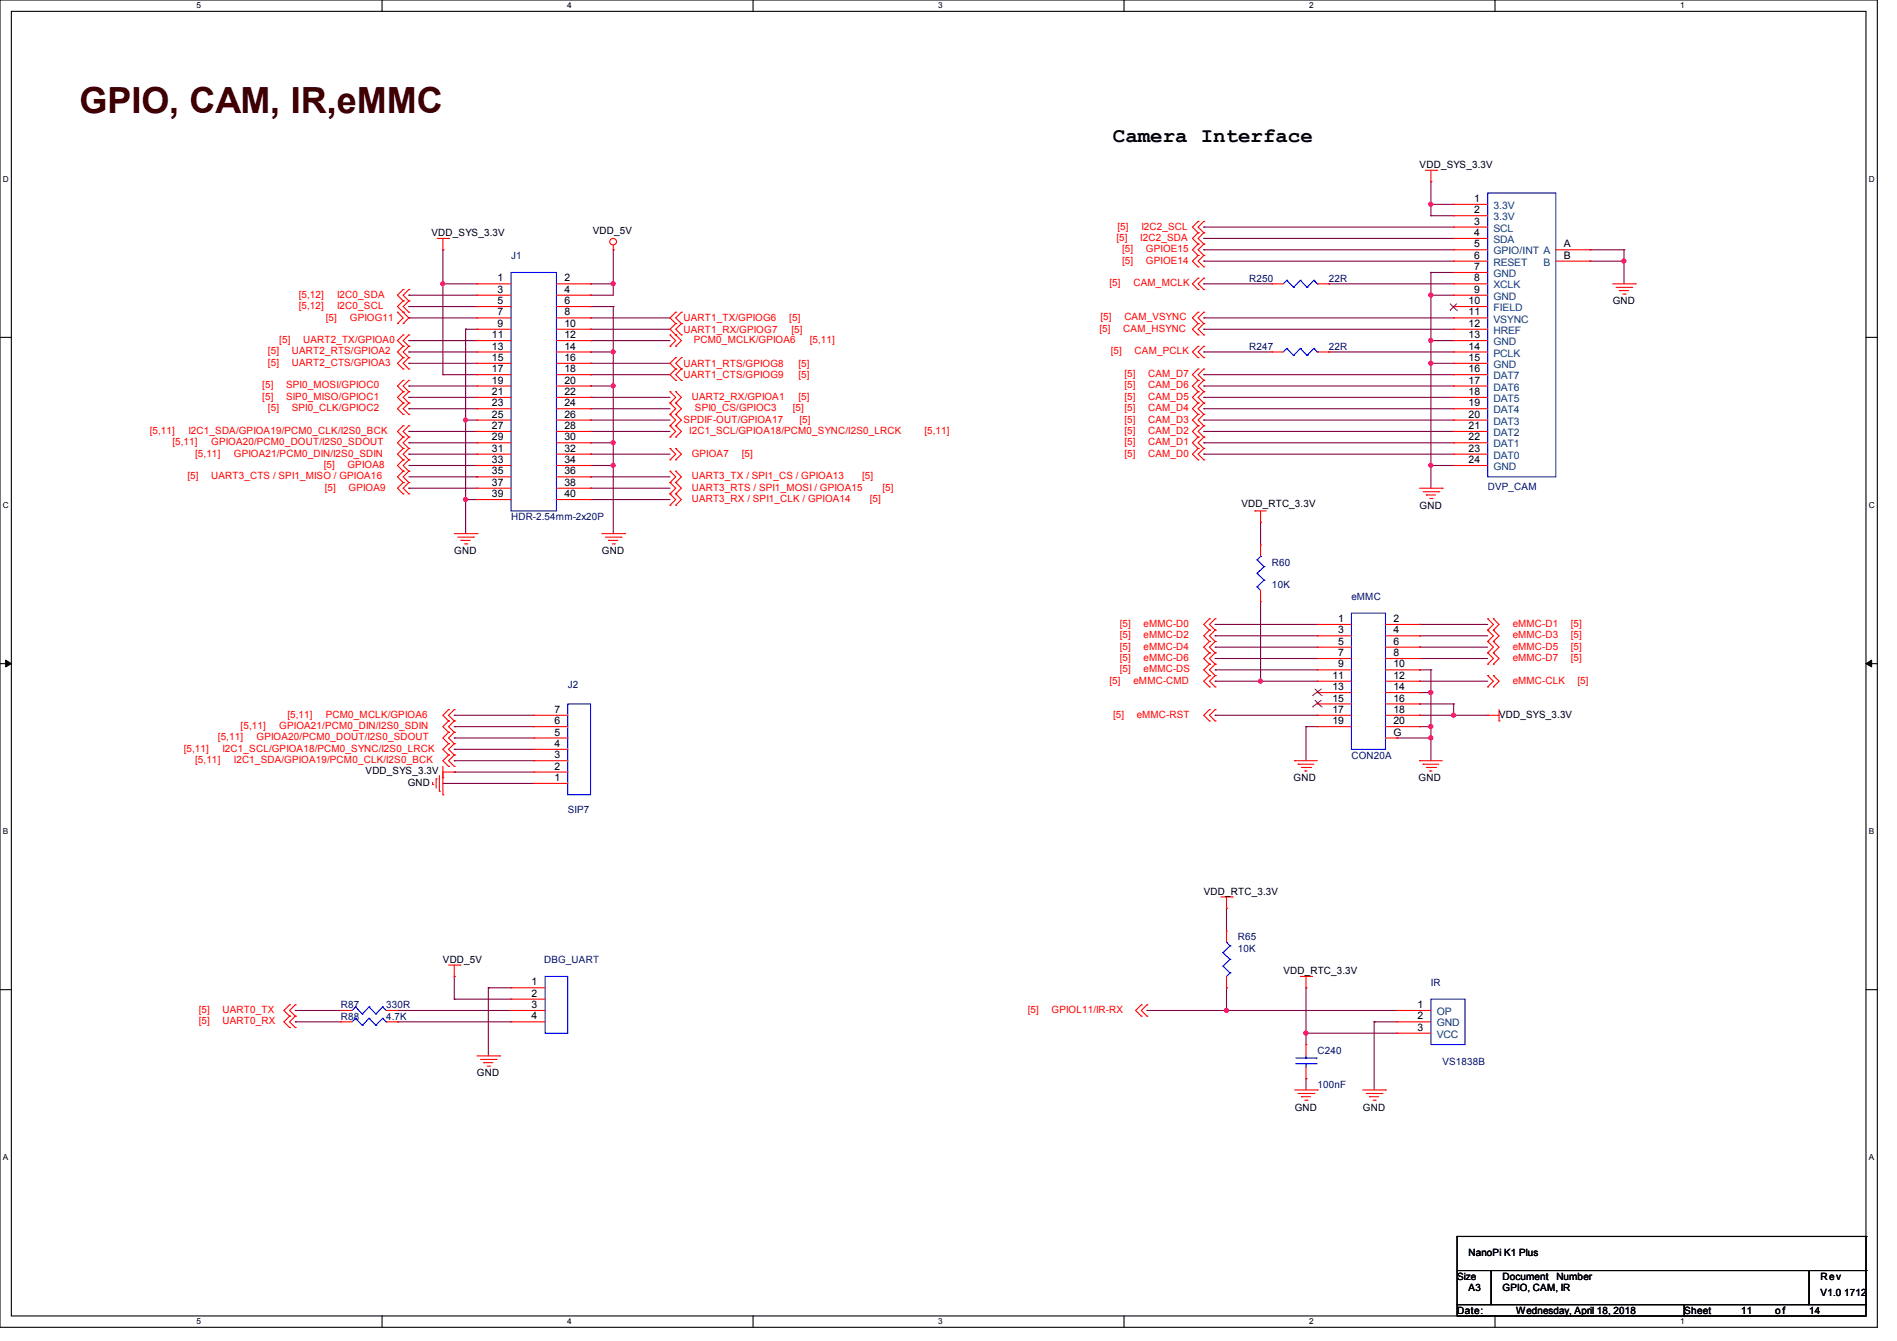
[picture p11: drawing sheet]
<svg xmlns="http://www.w3.org/2000/svg" width="297mm" height="210mm" viewBox="0 0 297 210" stroke-linecap="round" stroke-linejoin="round" font-family="sans-serif">
<path d="M0 0h293.9v207.9h-293.9zM1.8 1.8h290.3v204.3h-290.3z" fill="none" stroke="#000" stroke-width=".17"/>
<g fill="#fff">
<path d="M30.8 .2h.7v1.4h-.7z"/>
<path d="M30.8 206.2h.7v1.4h-.7z"/>
</g>
<path d="M59.8 0v1.8M59.8 206.1v1.8" fill="none" stroke="#000" stroke-width=".17"/>
<g fill="#fff">
<path d="M88.8 .2h.7v1.4h-.7z"/>
<path d="M88.8 206.2h.7v1.4h-.7z"/>
</g>
<path d="M117.9 0v1.8M117.9 206.1v1.8" fill="none" stroke="#000" stroke-width=".17"/>
<g fill="#fff">
<path d="M146.9 .2h.7v1.4h-.7z"/>
<path d="M146.9 206.2h.7v1.4h-.7z"/>
</g>
<path d="M176 0v1.8M176 206.1v1.8" fill="none" stroke="#000" stroke-width=".17"/>
<g fill="#fff">
<path d="M205 .2h.7v1.4h-.7z"/>
<path d="M205 206.2h.7v1.4h-.7z"/>
</g>
<path d="M234.1 0v1.8M234.1 206.1v1.8" fill="none" stroke="#000" stroke-width=".17"/>
<g fill="#fff">
<path d="M263.1 .2h.6v1.4h-.6z"/>
<path d="M263.1 206.2h.6v1.4h-.6z"/>
<path d="M.5 27.3h.9v1.4h-.9z"/>
<path d="M292.6 27.3h.9v1.4h-.9z"/>
<path d="M.5 78.4h.9v1.4h-.9z"/>
<path d="M292.6 78.4h.9v1.4h-.9z"/>
</g>
<path d="M0 52.8h1.8M292.1 52.8h1.8" fill="none" stroke="#000" stroke-width=".17"/>
<g fill="#fff">
<path d="M.5 129.5h.8v1.4h-.8z"/>
<path d="M292.6 129.5h.8v1.4h-.8z"/>
</g>
<path d="M0 103.9h1.8M292.1 103.9h1.8" fill="none" stroke="#000" stroke-width=".17"/>
<path d="M.9 103.4l.9 .5-.9 .5zM292.1 103.9l.9-.5v1z" fill="#000" stroke="#000" stroke-width=".16"/>
<g fill="#fff">
<path d="M.5 180.5h.8v1.4h-.8z"/>
<path d="M292.6 180.5h.8v1.4h-.8z"/>
</g>
<g fill="none" stroke="#000" stroke-width=".17">
<path d="M0 155h1.8M292.1 155h1.8M228.1 199h5.4v5.3h-5.4zM228.1 193.6h.1M228.1 193.6v5.4M228.1 193.6h64M233.5 199h49.8v5.3h-49.8zM283.3 199h8.8v5.3h-8.8zM292.1 193.6h.1M292.1 199h.1M292.1 193.6v5.4M228.1 204.3h35.6v1.8h-35.6z"/>
<path d="M263.7 204.3h28.4v1.8h-28.4z"/>
</g>
<g fill="none" stroke="#800040" stroke-width=".17">
<path d="M69.3 39.1h.1M69.3 39.1v19.6M96 39.1h.1M96 39.1v7.1h-3.5M188.5 39.1h.1M188.5 37.3h.1M188.5 35.6h.1M188.5 39.1h39.1M188.5 37.3h39.1M188.5 35.6h39.1M224 32h.1M224 33.8h.1"/>
<path d="M224 28.4h.1M224 28.4v5.4M224 32h3.6M224 33.8h3.6M248.9 39.1h.1M248.9 39.1h5.4M254.3 39.1h.1M254.3 39.1v5.3M64 55.1h.1M64 56.9h.1M64 49.8h.1M64 53.3h.1"/>
<path d="M64 46.2h.1M64 48h.1M64 55.1h10.7M64 53.3h10.7M64 49.8h10.7M64 56.9h10.7M64 46.2h10.7M64 48h10.7M69.3 44.4h.1M69.3 58.7h.1M69.3 58.7h5.4M69.3 44.4h5.4"/>
<path d="M72.9 51.6h.1M72.9 51.6h1.8M72.9 51.6v32M92.5 56.9h.1M92.5 53.3h.1M92.5 58.7h.1M92.5 44.4h.1M92.5 49.8h.1M92.5 51.6h.1M92.5 46.2h.1M92.5 55.1h.1M92.5 48h.1"/>
<path d="M92.5 55.1h3.5M92.5 53.3h12.4M92.5 49.8h12.4M92.5 58.7h12.4M92.5 56.9h12.4M92.5 51.6h12.4M92.5 44.4h3.5M92.5 48h3.5M96 44.4h.1M96 55.1h.1M96 48h.1M96 48v35.6"/>
<path d="M188.5 40.9h.1M188.5 49.8h.1M188.5 58.7h.1M188.5 51.6h.1M188.5 55.1h.1M188.5 44.4h.1M188.5 55.1h10.6M188.5 40.9h39.1M188.5 49.8h39.1M188.5 58.7h39.1M188.5 51.6h39.1M188.5 44.4h10.6"/>
<path d="M208 55.1h.1M208 44.4h.1M208 55.1h19.6M208 44.4h19.6M224 53.3h.1M224 42.7h.1M224 56.9h.1M224 46.2h.1M224 53.3h3.6M224 42.7v33.8M224 56.9h3.6M224 46.2h3.6"/>
<path d="M224 42.7h3.6M248.9 40.9h.1M248.9 40.9h5.4M254.3 40.9h.1M64 69.3h.1M64 71.1h.1M64 76.5h.1M64 60.5h.1M64 62.2h.1M64 67.6h.1M64 64h.1M64 60.5h10.7"/>
<path d="M64 62.2h10.7M64 64h10.7M64 67.6h10.7M64 69.3h10.7M64 71.1h10.7M64 72.9h10.7M64 76.5h10.7M64 74.7h10.7M72.9 65.8h.1M72.9 78.2h.1M72.9 65.8h1.8M72.9 78.2h1.8"/>
<path d="M74.7 72.9h.1M74.7 74.7h.1M92.5 65.8h.1M92.5 62.2h.1M92.5 72.9h.1M92.5 69.3h.1M92.5 64h.1M92.5 60.5h.1M92.5 67.6h.1M92.5 71.1h.1M92.5 74.7h.1M92.5 76.5h.1"/>
<path d="M92.5 78.2h.1M92.5 60.5h3.5M92.5 62.2h12.4M92.5 64h12.4M92.5 65.8h12.4M92.5 67.6h12.4M92.5 69.3h3.5M92.5 71.1h12.4M92.5 72.9h3.5M92.5 76.5h12.4M92.5 78.2h12.4M92.5 74.7h12.4"/>
<path d="M96 72.9h.1M96 60.5h.1M96 69.3h.1M188.5 60.5h.1M188.5 62.2h.1M188.5 64h.1M188.5 65.8h.1M188.5 67.6h.1M188.5 69.3h.1M188.5 71.1h.1M188.5 60.5h39.1M188.5 62.2h39.1"/>
<path d="M188.5 64h39.1M188.5 65.8h39.1M188.5 67.6h39.1M188.5 69.3h39.1M188.5 71.1h39.1M224 72.9h.1M224 72.9h3.6M190.2 97.8h.1M190.2 99.6h.1M190.2 97.8h16M190.2 99.6h16M197.4 81.8h.1"/>
<path d="M197.4 81.8v3.5M197.4 94.2v12.5M222.2 97.8h.1M222.2 99.6h.1M222.2 97.8h10.7M222.2 99.6h10.7M71.1 119.1h.1M71.1 117.3h.1M71.1 115.6h.1M71.1 113.8h.1M71.1 112h.1M71.1 119.1h12.5"/>
<path d="M71.1 117.3h12.5M71.1 115.6h12.5M71.1 113.8h12.5M71.1 112h12.5M190.2 101.3h.1M190.2 103.1h.1M190.2 104.9h.1M190.2 112h.1M190.2 106.7h.1M190.2 112h16M190.2 101.3h16M190.2 103.1h16"/>
<path d="M190.2 104.9h16M190.2 106.7h16M197.4 106.7h.1M204.5 113.8h.1M204.5 113.8v5.3M204.5 113.8h1.7M218.7 115.6h.1M218.7 115.6h5.3M222.2 101.3h.1M222.2 103.1h.1M222.2 104.9h.1M222.2 106.7h.1"/>
<path d="M222.2 108.5h.1M222.2 110.2h.1M222.2 112h.1M222.2 113.8h.1M222.2 113.8h1.8M222.2 112h10.7M222.2 101.3h10.7M222.2 103.1h10.7M222.2 104.9h1.8M222.2 106.7h10.7M222.2 108.5h1.8M222.2 110.2h5.4"/>
<path d="M224 115.6h.1M224 104.9h.1M224 108.5h.1M224 113.8h.1M224 104.9v14.2M227.6 110.2h.1M227.6 112h.1M227.6 110.2v1.8M69.3 122.7h.1M69.3 122.7h14.3M71.1 120.9h.1M71.1 120.9h12.5"/>
<path d="M46.2 158.2h.1M46.2 158.2h7.1M62.2 158.2h.1M62.2 158.2h17.8M71.1 156.5h.1M71.1 152.9h.1M71.1 156.5h8.9M71.1 152.9v3.6M76.5 154.7h.1M76.5 154.7h3.5M76.5 154.7v10.7M179.6 158.2h.1"/>
<path d="M179.6 158.2h39.1M192 158.2h.1M192 154.7h.1M192 142.2h.1M192 142.2v3.6M192 154.7v3.5M204.5 154.7h.1M204.5 154.7v8.9M46.2 160h.1M46.2 160h7.1M62.2 160h.1M62.2 160h17.8"/>
<path d="M204.5 161.8h.1M204.5 168.9h.1M204.5 168.9v1.8M204.5 161.8h14.2M215.1 160h.1M215.1 160h3.6M215.1 160v10.7"/>
</g>
<g fill="#f0f" stroke="#f0f" stroke-width=".17">
<circle cx="254.2" cy="40.9" r=".32"/>
<circle cx="224" cy="46.2" r=".32"/>
<circle cx="224" cy="56.9" r=".32"/>
<circle cx="224" cy="53.3" r=".32"/>
<circle cx="224" cy="72.9" r=".32"/>
<circle cx="224" cy="32" r=".32"/>
<circle cx="192" cy="158.2" r=".32"/>
<circle cx="204.4" cy="161.8" r=".32"/>
<circle cx="69.3" cy="44.4" r=".32"/>
<circle cx="96" cy="44.4" r=".32"/>
<circle cx="96" cy="72.9" r=".32"/>
<circle cx="96" cy="55.1" r=".32"/>
<circle cx="72.9" cy="65.8" r=".32"/>
<circle cx="72.9" cy="78.2" r=".32"/>
<circle cx="96" cy="69.3" r=".32"/>
<circle cx="96" cy="60.4" r=".32"/>
<circle cx="224" cy="115.5" r=".32"/>
<circle cx="224" cy="108.4" r=".32"/>
<circle cx="227.6" cy="112" r=".32"/>
<circle cx="224" cy="113.8" r=".32"/>
<circle cx="197.3" cy="106.7" r=".32"/>
</g>
<g fill="none" stroke="#f00" stroke-width=".17">
<path d="M68.5 37.3h1.7M69.3 39.1h.1M69.3 37.3v1.8M70.2 37.3h.1M96 39.1h.1M96 38.4v.7M187.6 36.4h.1M187.6 34.7h.1M187.6 38.2h.1M187.6 34.7l-.9 .9 .9 .8M187.6 36.4l-.9 .9 .9 .9M187.6 38.2l-.9 .9 .9 .9"/>
<path d="M188.5 36.4h.1M188.5 34.7h.1M188.5 38.2h.1M188.5 34.7l-.9 .9 .9 .8M188.5 36.4l-.9 .9 .9 .9M188.5 38.2l-.9 .9 .9 .9M223.1 26.7h1.8M224 28.4h.1M224 26.7v1.7M224.9 26.7h.1M227.6 32h.1M227.6 33.8h.1"/>
<path d="M227.6 35.6h.1M227.6 37.3h.1M227.6 39.1h.1M227.6 37.3h5.3M227.6 32h5.3M227.6 33.8h5.3M227.6 35.6h5.3M227.6 39.1h5.3M243.6 39.1h5.3M248.9 39.1h.1M62.2 50.7h.1M62.2 48.9h.1"/>
<path d="M62.2 48.9l.9 .9-.9 .9M63.1 47.1h.1M63.1 45.3h.1M63.1 48.9h.1M63.1 56h.1M63.1 54.2h.1M63.1 52.5h.1M63.1 57.8h.1M63.1 59.6h.1M63.1 50.7h.1M63.1 45.3l-.9 .9 .9 .9M63.1 47.1l-.9 .9 1.8 1.8-.9 .9"/>
<path d="M63.1 54.2l-.9 .9 .9 .9M63.1 52.5l-.9 .8 .9 .9M63.1 56l-.9 .9 .9 .9M63.1 59.6l-.9 .9 .9 .8M64 47.1h.1M64 45.3h.1M64 48.9h.1M64 56h.1M64 54.2h.1M64 52.5h.1M64 57.8h.1M64 59.6h.1"/>
<path d="M64 45.3l-.9 .9 .9 .9M64 47.1l-.9 .9 .9 .9M64 54.2l-.9 .9 .9 .9M64 52.5l-.9 .8 .9 .9M64 56l-.9 .9 .9 .9M64 59.6l-.9 .9 .9 .8M74.7 44.4h.1M74.7 46.2h.1M74.7 48h.1M74.7 49.8h.1M74.7 51.6h.1M74.7 53.3h.1"/>
<path d="M74.7 55.1h.1M74.7 56.9h.1M74.7 58.7h.1M74.7 44.4h5.3M74.7 46.2h5.3M74.7 48h5.3M74.7 49.8h5.3M74.7 51.6h5.3M74.7 53.3h5.3M74.7 55.1h5.3M74.7 56.9h5.3M74.7 58.7h5.3"/>
<path d="M87.1 44.4h5.4M87.1 46.2h5.4M87.1 48h5.4M87.1 49.8h5.4M87.1 51.6h5.4M87.1 53.3h5.4M87.1 55.1h5.4M87.1 56.9h5.4M87.1 58.7h5.4M92.5 44.4h.1M92.5 46.2h.1M92.5 48h.1"/>
<path d="M92.5 49.8h.1M92.5 51.6h.1M92.5 53.3h.1M92.5 55.1h.1M92.5 56.9h.1M92.5 58.7h.1M104.9 54.2h.1M104.9 52.5h.1M104.9 52.5l.9 .8-.9 .9M105.8 48.9h.1M105.8 50.7h.1M105.8 57.8h.1"/>
<path d="M105.8 59.6h.1M105.8 56h.1M105.8 52.5h.1M105.8 54.2h.1M105.8 48.9l-.9 .9 .9 .9M105.8 57.8l-.9 .9 .9 .9M105.8 56l-.9 .9 .9 .9M105.8 50.7l-.9 .9 1.8 1.7-.9 .9M106.7 50.7h.1M106.7 48.9h.1M106.7 59.6h.1M106.7 57.8h.1"/>
<path d="M106.7 56h.1M106.7 52.5h.1M106.7 48.9l-.9 .9 .9 .9M106.7 57.8l-.9 .9 .9 .9M106.7 56l-.9 .9 .9 .9M106.7 50.7l-.9 .9 .9 .9M187.6 56h.1M187.6 54.2h.1M187.6 45.3h.1M187.6 43.6h.1M187.6 52.5h.1M187.6 50.7h.1"/>
<path d="M187.6 48.9h.1M187.6 59.6h.1M187.6 57.8h.1M187.6 41.8h.1M187.6 40h.1M187.6 54.2l-.9 .9 .9 .9M187.6 43.6l-.9 .8 .9 .9M187.6 50.7l-.9 .9 .9 .9M187.6 48.9l-.9 .9 .9 .9M187.6 59.6l-.9 .9 .9 .8M187.6 57.8l-.9 .9 .9 .9M187.6 40l-.9 .9 .9 .9"/>
<path d="M188.5 56h.1M188.5 54.2h.1M188.5 45.3h.1M188.5 43.6h.1M188.5 52.5h.1M188.5 50.7h.1M188.5 48.9h.1M188.5 59.6h.1M188.5 57.8h.1M188.5 41.8h.1M188.5 40h.1M188.5 54.2l-.9 .9 .9 .9"/>
<path d="M188.5 43.6l-.9 .8 .9 .9M188.5 50.7l-.9 .9 .9 .9M188.5 48.9l-.9 .9 .9 .9M188.5 59.6l-.9 .9 .9 .8M188.5 57.8l-.9 .9 .9 .9M188.5 40l-.9 .9 .9 .9M199.1 44.4h.1M199.1 55.1h.1M199.1 44.4h1.8M199.1 55.1h1.8M206.2 44.4h1.8M206.2 55.1h1.8"/>
<path d="M208 44.4h.1M208 55.1h.1M227.6 40.9h.1M227.6 42.7h.1M227.6 44.4h.1M227.6 46.2h.1M227.6 48h.1M227.6 49.8h.1M227.6 51.6h.1M227.6 53.3h.1M227.6 55.1h.1M227.6 56.9h.1"/>
<path d="M227.6 58.7h.1M227.6 44.4h5.3M227.6 40.9h5.3M227.6 42.7h5.3M227.6 46.2h5.3M227.6 48h5.3M227.6 49.8h5.3M227.6 51.6h5.3M227.6 53.3h5.3M227.6 55.1h5.3M227.6 56.9h5.3M227.6 58.7h5.3"/>
<path d="M243.6 40.9h5.3M248.9 40.9h.1M252.5 44.4h3.5M253 45h2.5M253.5 45.5h.1M253.5 45.5h1.5M254.1 46.1h.3M254.4 46.1h.1M255.5 45h.1M256 44.4h.1M63.1 64.9h.1M63.1 63.1h.1"/>
<path d="M63.1 61.3h.1M63.1 77.3h.1M63.1 75.6h.1M63.1 73.8h.1M63.1 72h.1M63.1 66.7h.1M63.1 68.5h.1M63.1 70.2h.1M63.1 63.1l-.9 .9 .9 .9M63.1 61.3l-.9 .9 .9 .9M63.1 75.6l-.9 .9 .9 .8M63.1 72l-.9 .9 .9 .9"/>
<path d="M63.1 73.8l-.9 .9 .9 .9M63.1 66.7l-.9 .9 .9 .9M63.1 68.5l-.9 .8 .9 .9M63.1 70.2l-.9 .9 .9 .9M64 64.9h.1M64 63.1h.1M64 61.3h.1M64 77.3h.1M64 75.6h.1M64 73.8h.1M64 72h.1M64 66.7h.1"/>
<path d="M64 68.5h.1M64 70.2h.1M64 63.1l-.9 .9 .9 .9M64 61.3l-.9 .9 .9 .9M64 75.6l-.9 .9 .9 .8M64 72l-.9 .9 .9 .9M64 73.8l-.9 .9 .9 .9M64 66.7l-.9 .9 .9 .9M64 68.5l-.9 .8 .9 .9M64 70.2l-.9 .9 .9 .9M74.7 60.5h.1M74.7 62.2h.1"/>
<path d="M74.7 64h.1M74.7 65.8h.1M74.7 67.6h.1M74.7 69.3h.1M74.7 71.1h.1M74.7 72.9h.1M74.7 74.7h.1M74.7 76.5h.1M74.7 78.2h.1M74.7 76.5h5.3M74.7 60.5h5.3M74.7 62.2h5.3"/>
<path d="M74.7 64h5.3M74.7 65.8h5.3M74.7 67.6h5.3M74.7 69.3h5.3M74.7 71.1h5.3M74.7 72.9h5.3M74.7 74.7h5.3M74.7 78.2h5.3M87.1 76.5h5.4M87.1 60.5h5.4M87.1 62.2h5.4M87.1 64h5.4"/>
<path d="M87.1 65.8h5.4M87.1 67.6h5.4M87.1 69.3h5.4M87.1 71.1h5.4M87.1 72.9h5.4M87.1 74.7h5.4M87.1 78.2h5.4M92.5 60.5h.1M92.5 62.2h.1M92.5 64h.1M92.5 65.8h.1M92.5 67.6h.1"/>
<path d="M92.5 69.3h.1M92.5 71.1h.1M92.5 72.9h.1M92.5 74.7h.1M92.5 76.5h.1M92.5 78.2h.1M104.9 66.7h.1M104.9 64.9h.1M104.9 63.1h.1M104.9 61.3h.1M104.9 72h.1M104.9 70.2h.1"/>
<path d="M104.9 75.6h.1M104.9 73.8h.1M104.9 77.3h.1M104.9 79.1h.1M104.9 68.5h.1M104.9 64.9l.9 .9-.9 .9M104.9 61.3l.9 .9-.9 .9M104.9 63.1l.9 .9-.9 .9M104.9 70.2l.9 .9-.9 .9M104.9 73.8l.9 .9-.9 .9M104.9 75.6l.9 .9-.9 .8M104.9 77.3l.9 .9-.9 .9"/>
<path d="M104.9 66.7l.9 .9-.9 .9M105.8 66.7h.1M105.8 64.9h.1M105.8 63.1h.1M105.8 61.3h.1M105.8 72h.1M105.8 70.2h.1M105.8 75.6h.1M105.8 73.8h.1M105.8 77.3h.1M105.8 79.1h.1M105.8 68.5h.1"/>
<path d="M105.8 64.9l.9 .9-.9 .9M105.8 61.3l.9 .9-.9 .9M105.8 63.1l.9 .9-.9 .9M105.8 70.2l.9 .9-.9 .9M105.8 73.8l.9 .9-.9 .9M105.8 75.6l.9 .9-.9 .8M105.8 77.3l.9 .9-.9 .9M105.8 66.7l.9 .9-.9 .9M187.6 72h.1M187.6 70.2h.1M187.6 68.5h.1M187.6 66.7h.1"/>
<path d="M187.6 64.9h.1M187.6 63.1h.1M187.6 61.3h.1M187.6 70.2l-.9 .9 .9 .9M187.6 68.5l-.9 .8 .9 .9M187.6 66.7l-.9 .9 .9 .9M187.6 64.9l-.9 .9 .9 .9M187.6 63.1l-.9 .9 .9 .9M187.6 61.3l-.9 .9 .9 .9M188.5 72h.1M188.5 70.2h.1M188.5 68.5h.1"/>
<path d="M188.5 66.7h.1M188.5 64.9h.1M188.5 63.1h.1M188.5 61.3h.1M188.5 70.2l-.9 .9 .9 .9M188.5 68.5l-.9 .8 .9 .9M188.5 66.7l-.9 .9 .9 .9M188.5 64.9l-.9 .9 .9 .9M188.5 63.1l-.9 .9 .9 .9M188.5 61.3l-.9 .9 .9 .9M222.2 76.5h3.6M222.8 77h2.5"/>
<path d="M223.3 77.5h.1M223.3 77.5h1.4M223.9 78.1h.3M224.2 78.1h.1M225.3 77h.1M225.8 76.5h.1M227.6 60.5h.1M227.6 62.2h.1M227.6 64h.1M227.6 65.8h.1M227.6 67.6h.1M227.6 69.3h.1"/>
<path d="M227.6 71.1h.1M227.6 72.9h.1M227.6 60.5h5.3M227.6 62.2h5.3M227.6 64h5.3M227.6 65.8h5.3M227.6 67.6h5.3M227.6 69.3h5.3M227.6 71.1h5.3M227.6 72.9h5.3M71.1 83.6h3.6M71.7 84.1h2.4"/>
<path d="M72.2 84.6h.1M72.2 84.6h1.4M72.7 85.2h.4M73.1 85.2h.1M74.1 84.1h.1M74.7 83.6h.1M94.2 83.6h3.6M94.8 84.1h2.4M95.3 84.6h.1M95.3 84.6h1.4M95.8 85.2h.4M96.2 85.2h.1"/>
<path d="M97.2 84.1h.1M97.8 83.6h.1M189.4 98.7h.1M189.4 96.9h.1M189.4 96.9l-.9 .9 .9 .9M189.4 98.7l-.9 .9 .9 .9M190.2 98.7h.1M190.2 96.9h.1M190.2 96.9l-.8 .9 .8 .9M190.2 98.7l-.8 .9 .8 .9M196.5 80h.1M196.5 80h1.7"/>
<path d="M197.4 81.8h.1M197.4 94.2h.1M197.4 85.3h.1M197.4 80v1.8M197.4 85.3v1.8M197.4 92.5v1.7M206.2 97.8h.1M206.2 99.6h.1M206.2 97.8h5.4M206.2 99.6h5.4M216.9 97.8h5.3M216.9 99.6h5.3"/>
<path d="M222.2 97.8h.1M222.2 99.6h.1M232.9 98.7h.1M232.9 96.9h.1M232.9 96.9l.9 .9-.9 .9M232.9 98.7l.9 .9-.9 .9M233.8 98.7h.1M233.8 96.9h.1M233.8 96.9l.9 .9-.9 .9M233.8 98.7l.9 .9-.9 .9M70.2 116.5h.1M70.2 118.2h.1"/>
<path d="M70.2 112.9h.1M70.2 111.1h.1M70.2 114.7h.1M70.2 111.1l-.9 .9 .9 .9M70.2 116.5l-.9 .8 .9 .9M70.2 118.2l-.9 .9 .9 .9M70.2 114.7l-.9 .9 .9 .9M70.2 112.9l-.9 .9 .9 .9M71.1 116.5h.1M71.1 118.2h.1M71.1 112.9h.1M71.1 111.1h.1"/>
<path d="M71.1 114.7h.1M71.1 111.1l-.9 .9 .9 .9M71.1 116.5l-.9 .8 .9 .9M71.1 118.2l-.9 .9 .9 .9M71.1 114.7l-.9 .9 .9 .9M71.1 112.9l-.9 .9 .9 .9M83.6 119.1h.1M83.6 117.3h.1M83.6 115.6h.1M83.6 113.8h.1M83.6 112h.1M83.6 119.1h5.3"/>
<path d="M83.6 112h5.3M83.6 113.8h5.3M83.6 115.6h5.3M83.6 117.3h5.3M189.4 107.6h.1M189.4 105.8h.1M189.4 100.5h.1M189.4 102.2h.1M189.4 104h.1M189.4 112.9h.1M189.4 111.1h.1M189.4 105.8l-.9 .9 .9 .9"/>
<path d="M189.4 100.5l-.9 .8 .9 .9M189.4 102.2l-.9 .9 .9 .9M189.4 111.1l-.9 .9 .9 .9M189.4 104l-.9 .9 .9 .9M190.2 107.6h.1M190.2 105.8h.1M190.2 100.5h.1M190.2 102.2h.1M190.2 104h.1M190.2 112.9h.1M190.2 111.1h.1M190.2 105.8l-.8 .9 .8 .9"/>
<path d="M190.2 100.5l-.8 .8 .8 .9M190.2 102.2l-.8 .9 .8 .9M190.2 111.1l-.8 .9 .8 .9M190.2 104l-.8 .9 .8 .9M202.7 119.1h.1M202.7 119.1h3.5M203.2 119.7h.1M203.2 119.7h2.5M206.2 101.3h.1M206.2 103.1h.1M206.2 104.9h.1M206.2 106.7h.1"/>
<path d="M206.2 108.5h.1M206.2 110.2h.1M206.2 112h.1M206.2 113.8h.1M206.2 112h5.4M206.2 101.3h5.4M206.2 103.1h5.4M206.2 104.9h5.4M206.2 106.7h5.4M206.2 108.5h5.4M206.2 110.2h5.4M206.2 113.8h5.4"/>
<path d="M216.9 112h5.3M216.9 101.3h5.3M216.9 103.1h5.3M216.9 104.9h5.3M216.9 106.7h5.3M216.9 108.5h5.3M216.9 110.2h5.3M216.9 113.8h5.3M216.9 115.6h1.8M218.7 115.6h.1M222.2 119.1h.1M222.2 101.3h.1"/>
<path d="M222.2 103.1h.1M222.2 104.9h.1M222.2 106.7h.1M222.2 108.5h.1M222.2 110.2h.1M222.2 112h.1M222.2 113.8h.1M222.2 119.1h3.6M222.8 119.7h.1M222.8 119.7h2.5M232.9 112h.1M232.9 107.6h.1"/>
<path d="M232.9 105.8h.1M232.9 100.5h.1M232.9 102.2h.1M232.9 104h.1M232.9 112h1.8M232.9 102.2l.9 .9-.9 .9M232.9 105.8l.9 .9-.9 .9M232.9 100.5l.9 .8-.9 .9M233.8 107.6h.1M233.8 105.8h.1M233.8 100.5h.1M233.8 102.2h.1"/>
<path d="M233.8 104h.1M233.8 100.5l.9 .8-.9 .9M233.8 105.8l.9 .9-.9 .9M233.8 102.2l.9 .9-.9 .9M234.7 112.9h.1M234.7 111.1v1.8M67.7 122.9h.1M67.7 122.5v.4M68.3 122h.1M68.3 122v1.4M68.8 123.9h.1M68.8 121.5v2.4"/>
<path d="M69.3 124.5h.1M69.3 121.8h.1M69.3 120v4.5M69.3 120.9h1.8M70.2 120h.1M71.1 120.9h.1M71.1 120h.1M83.6 122.7h.1M83.6 120.9h.1M83.6 120.9h5.3M83.6 122.7h5.3M203.8 120.2h1.4"/>
<path d="M204.3 120.7h.1M204.3 120.7h.3M205.2 120.2h.1M223.3 120.2h1.4M223.9 120.7h.1M223.9 120.7h.3M224.7 120.2h.1M45.3 159.1h.1M45.3 157.4h.1M45.3 159.1l-.9 .9 .9 .9M45.3 157.4l-.9 .8 .9 .9M46.2 159.1h.1"/>
<path d="M46.2 157.4h.1M46.2 159.1l-.9 .9 .9 .9M46.2 157.4l-.9 .8 .9 .9M53.3 158.2h.1M53.3 158.2h1.8M60.5 158.2h1.7M62.2 158.2h.1M70.2 151.1h1.8M71.1 152.9h.1M71.1 151.1v1.8M72 151.1h.1M80 154.7h.1"/>
<path d="M80 156.5h.1M80 158.2h.1M80 158.2h5.3M80 154.7h5.3M80 156.5h5.3M178.7 159.1h.1M178.7 157.4h.1M178.7 157.4l-.9 .8 .9 .9M179.6 159.1h.1M179.6 157.4h.1M179.6 157.4l-.9 .8 .9 .9M191.1 140.5h1.8"/>
<path d="M192 142.2h.1M192 154.7h.1M192 145.8h.1M192 140.5v1.7M192 145.8v1.8M192 152.9v1.8M192.9 140.5h.1M203.6 152.9h1.8M204.5 154.7h.1M204.5 152.9v1.8M205.4 152.9h.1M218.7 158.2h.1"/>
<path d="M218.7 158.2h5.3M45.3 160.9h.1M46.2 160.9h.1M53.3 160h.1M53.3 160h1.8M60.5 160h1.7M62.2 160h.1M74.7 165.4h3.5M75.2 165.9h2.5M75.7 166.4h.1M75.7 166.4h1.5M76.3 167h.3"/>
<path d="M76.6 167h.1M77.7 165.9h.1M78.2 165.4h.1M80 160h.1M80 160h5.3M202.7 170.7h3.5M203.2 171.2h2.5M203.8 171.7h.1M203.8 171.7h1.4M204.3 172.3h.3M204.5 163.6h.1M204.5 168.9h.1"/>
<path d="M204.5 163.6v1.8M204.5 167.1v1.8M204.6 172.3h.1M205.7 171.2h.1M206.2 170.7h.1M213.4 170.7h3.5M213.9 171.2h2.5M214.4 171.7h.1M214.4 171.7h1.5M215 172.3h.3M215.3 172.3h.1M216.4 171.2h.1"/>
<path d="M216.9 170.7h.1M218.7 160h.1M218.7 161.8h.1M218.7 160h5.3M218.7 161.8h5.3"/>
<circle cx="96" cy="37.8" r=".52"/>
</g>
<g fill="none" stroke="#00f" stroke-width=".17">
<path d="M232.9 30.2h10.7v44.5h-10.7zM80 42.7h7.1v37.3h-7.1zM201.5 43.9h.1M201.5 54.6h.1M201.5 43.9l-.6 .5M201.5 43.9l1 1.1M201.5 54.6l-.6 .5M201.5 54.6l1 1.1M202.5 45h.1M202.5 55.7h.1M203.6 43.9h.1M203.6 54.6h.1"/>
<path d="M203.6 43.9l-1.1 1.1M203.6 43.9l1 1.1M203.6 54.6l-1.1 1.1M203.6 54.6l1 1.1M204.6 45h.1M204.6 55.7h.1M205.7 43.9h.1M205.7 54.6h.1M205.7 43.9l-1.1 1.1M205.7 43.9l.5 .5M205.7 54.6l-1.1 1.1M205.7 54.6l.5 .5"/>
<path d="M206.2 44.4h.1M206.2 55.1h.1M196.8 91.9h.1M196.8 89.8h.1M196.8 87.7h.1M196.8 91.9l.6 .6M196.8 89.8l1.1 1M196.8 87.7l1.1 1M197.4 87.1h.1M197.4 87.1l-.6 .6M197.9 90.8h.1M197.9 88.7h.1"/>
<path d="M197.9 90.8l-1.1 1.1M197.9 88.7l-1.1 1.1M211.6 96h5.3v21.3h-5.3zM88.9 110.2h3.6v14.3h-3.6zM55.7 157.7h.1M55.7 159.5h.1M55.7 157.7l-.6 .5M55.7 157.7l1 1.1M55.7 159.5l-.6 .5M55.7 159.5l1 1.1M56.7 158.8h.1M57.8 157.7h.1"/>
<path d="M57.8 159.5h.1M57.8 157.7l-1.1 1.1M57.8 157.7l1 1.1M57.8 159.5l-1.1 1.1M57.8 159.5l1 1.1M58.8 158.8h.1M59.9 157.7h.1M59.9 159.5h.1M59.9 157.7l-1.1 1.1M59.9 157.7l.6 .5M59.9 159.5l-1.1 1.1M59.9 159.5l.6 .5"/>
<path d="M60.5 158.2h.1M85.3 152.9h3.6v8.9h-3.6zM191.5 151.3h.1M191.5 149.2h.1M191.5 151.3l1.1 1.1M191.5 149.2l1.1 1M192 147.6h.1M192 147.6l.6 .5M192.6 152.4h.1M192.6 150.2h.1M192.6 148.1h.1M192.6 152.4l-.6 .5"/>
<path d="M192.6 150.2l-1.1 1.1M192.6 148.1l-1.1 1.1M224 156.5h5.4v7.1h-5.4zM56.7 160.6h.1M58.8 160.6h.1M60.5 160h.1M202.9 166.6h3.2M202.9 165.7h3.2M204.5 165.7h.1M204.5 166.6h.1M204.5 165.4v.3M204.5 166.6v.5"/>
<path d="M206.1 166.6h.1M206.1 165.7h.1"/>
</g>
<path d="M227 48.6h.1M227 47.5l1.1 1.1M228.1 48.6h.1M228.1 47.5l-1.1 1.1M205.5 108.9h.1M205.5 110.7h.1M205.8 107.9l1.1 1M205.8 109.6l1.1 1.1M206.9 108.9h.1M206.9 110.7h.1M206.9 107.9l-1.4 1M206.9 109.6l-1.4 1.1" fill="none" stroke="#804000" stroke-width=".16"/>
<text font-size="5.6" fill="#400000" x="12.4" y="17.7">GPIO, CAM, IR,eMMC</text>
<text font-size="3.3" x="174.2" y="22.3">Camera Interface</text>
<g font-size="1.6">
<text x="222.3" y="26.3">VDD_SYS_3.3V</text>
<text x="230.8" y="31.6">1</text>
<text x="230.8" y="33.4">2</text>
<text x="230.8" y="35.2">3</text>
<text x="67.6" y="37">VDD_SYS_3.3V</text>
<text x="92.8" y="36.7">VDD_5V</text>
<text x="230.8" y="37">4</text>
<text x="230.8" y="38.7">5</text>
<text x="230.8" y="40.5">6</text>
<text x="244.8" y="38.7">A</text>
<text x="244.8" y="40.5">B</text>
<text x="77.9" y="44.1">1</text>
<text x="77.9" y="45.8">3</text>
<text x="77.9" y="47.6">5</text>
<text x="88.4" y="44.1">2</text>
<text x="88.4" y="45.8">4</text>
<text x="88.4" y="47.6">6</text>
<text x="229.9" y="47.6">10</text>
<text x="230.8" y="42.3">7</text>
<text x="230.8" y="44.1">8</text>
<text x="230.8" y="45.8">9</text>
<text x="252.5" y="47.7">GND</text>
<text x="77" y="53">11</text>
<text x="77.9" y="49.4">7</text>
<text x="77.9" y="51.2">9</text>
<text x="88.4" y="49.4">8</text>
<text x="88.4" y="51.2">10</text>
<text x="88.4" y="53">12</text>
<text x="229.9" y="49.4">11</text>
<text x="229.9" y="51.2">12</text>
<text x="229.9" y="53">13</text>
<text x="77" y="54.7">13</text>
<text x="77" y="56.5">15</text>
<text x="77" y="58.3">17</text>
<text x="88.4" y="54.7">14</text>
<text x="88.4" y="56.5">16</text>
<text x="88.4" y="58.3">18</text>
<text x="229.9" y="54.7">14</text>
<text x="229.9" y="56.5">15</text>
<text x="229.9" y="58.3">16</text>
<text x="77" y="60.1">19</text>
<text x="77" y="61.8">21</text>
<text x="77" y="63.6">23</text>
<text x="77" y="65.4">25</text>
<text x="88.4" y="60.1">20</text>
<text x="88.4" y="61.8">22</text>
<text x="88.4" y="63.6">24</text>
<text x="88.4" y="65.4">26</text>
<text x="229.9" y="60.1">17</text>
<text x="229.9" y="61.8">18</text>
<text x="229.9" y="63.6">19</text>
<text x="229.9" y="65.4">20</text>
<text x="77" y="67.2">27</text>
<text x="77" y="69">29</text>
<text x="77" y="70.7">31</text>
<text x="88.4" y="67.2">28</text>
<text x="88.4" y="69">30</text>
<text x="88.4" y="70.7">32</text>
<text x="229.9" y="67.2">21</text>
<text x="229.9" y="69">22</text>
<text x="229.9" y="70.7">23</text>
<text x="77" y="72.5">33</text>
<text x="77" y="74.3">35</text>
<text x="77" y="76.1">37</text>
<text x="77" y="77.9">39</text>
<text x="88.4" y="72.5">34</text>
<text x="88.4" y="74.3">36</text>
<text x="88.4" y="76.1">38</text>
<text x="88.4" y="77.9">40</text>
<text x="229.9" y="72.5">24</text>
<text x="194.4" y="79.3">VDD_RTC_3.3V</text>
<text x="222.3" y="79.7">GND</text>
<text x="71.1" y="86.8">GND</text>
<text x="94.2" y="86.8">GND</text>
<text x="209.5" y="97.4">1</text>
<text x="209.5" y="99.2">3</text>
<text x="209.5" y="101">5</text>
<text x="218.2" y="97.4">2</text>
<text x="218.2" y="99.2">4</text>
<text x="218.2" y="101">6</text>
<text x="208.6" y="106.3">11</text>
<text x="209.5" y="102.7">7</text>
<text x="209.5" y="104.5">9</text>
<text x="218.2" y="102.7">8</text>
<text x="218.2" y="104.5">10</text>
<text x="218.2" y="106.3">12</text>
<text x="86.8" y="113.4">6</text>
<text x="86.8" y="111.6">7</text>
<text x="208.6" y="108.1">13</text>
<text x="208.6" y="109.9">15</text>
<text x="208.6" y="111.6">17</text>
<text x="208.6" y="113.4">19</text>
<text x="218.2" y="108.1">14</text>
<text x="218.2" y="109.9">16</text>
<text x="218.2" y="111.6">18</text>
<text x="218.2" y="113.4">20</text>
<text x="234.7" y="112.4">VDD_SYS_3.3V</text>
<text x="86.8" y="118.7">3</text>
<text x="86.8" y="117">4</text>
<text x="86.8" y="115.2">5</text>
<text x="218.2" y="115.2">G</text>
<text x="57.2" y="121.3">VDD_SYS_3.3V</text>
<text x="63.8" y="123.1">GND</text>
<text x="86.8" y="122.3">1</text>
<text x="86.8" y="120.5">2</text>
<text x="202.5" y="122.3">GND</text>
<text x="222.1" y="122.3">GND</text>
<text x="188.5" y="140.1">VDD_RTC_3.3V</text>
<text x="69.3" y="150.8">VDD_5V</text>
<text x="83.2" y="154.3">1</text>
<text x="200.9" y="152.6">VDD_RTC_3.3V</text>
<text x="83.2" y="156.1">2</text>
<text x="83.2" y="157.9">3</text>
<text x="83.2" y="159.6">4</text>
<text x="221.9" y="157.9">1</text>
<text x="221.9" y="159.6">2</text>
<text x="221.9" y="161.4">3</text>
<text x="74.7" y="168.6">GND</text>
<text x="202.7" y="173.9">GND</text>
<text x="213.4" y="173.9">GND</text>
<text x="229.9" y="196.7">NanoPi K1 Plus</text>
<text x="228.1" y="200.4">Size</text>
<text x="229.9" y="202.2">A3</text>
<text x="235.2" y="200.4">Document</text>
<text x="235.3" y="202.2">GPIO, CAM, IR</text>
<text x="243.7" y="200.4">Number</text>
<text x="285" y="200.4">Rev</text>
<text x="285" y="202.9">V1.0 1712</text>
<text x="228.1" y="205.7">Date:</text>
<text x="237.4" y="205.7">Wednesday, April 18, 2018</text>
<text x="263.7" y="205.7">Sheet</text>
<text x="272.6" y="205.7">11</text>
<text x="277.9" y="205.7">o f</text>
<text x="283.3" y="205.7">14</text>
</g>
<g font-size="1.6" fill="#f00">
<text x="175" y="35.9">[5]</text>
<text x="178.7" y="35.9">I2C2_SCL</text>
<text x="174.8" y="37.7">[5]</text>
<text x="175.7" y="41.3">[5]</text>
<text x="175.7" y="39.5">[5]</text>
<text x="178.5" y="37.7">I2C2_SDA</text>
<text x="179.4" y="41.3">GPIOE14</text>
<text x="179.4" y="39.5">GPIOE15</text>
<text x="46.8" y="46.6">[5,12]</text>
<text x="52.8" y="46.6">I2C0_SDA</text>
<text x="173.7" y="44.8">[5]</text>
<text x="177.5" y="44.8">CAM_MCLK</text>
<text x="43.7" y="53.7">[5]</text>
<text x="46.8" y="48.4">[5,12]</text>
<text x="47.5" y="53.7">UART2_TX/GPIOA0</text>
<text x="51" y="50.3">[5]</text>
<text x="52.8" y="48.4">I2C0_SCL</text>
<text x="54.8" y="50.3">GPIOG11</text>
<text x="107" y="50.3">UART1_TX/GPIOG6</text>
<text x="107" y="52.1">UART1_RX/GPIOG7</text>
<text x="108.6" y="53.7">PCM0_MCLK/GPIOA6</text>
<text x="123.6" y="50.3">[5]</text>
<text x="123.9" y="52.1">[5]</text>
<text x="126.8" y="53.7">[5,11]</text>
<text x="172.1" y="51.9">[5]</text>
<text x="172.3" y="50.2">[5]</text>
<text x="175.9" y="51.9">CAM_HSYNC</text>
<text x="176" y="50.2">CAM_VSYNC</text>
<text x="42" y="55.5">[5]</text>
<text x="42" y="57.3">[5]</text>
<text x="45.7" y="55.5">UART2_RTS/GPIOA2</text>
<text x="45.7" y="57.3">UART2_CTS/GPIOA3</text>
<text x="107" y="59.2">UART1_CTS/GPIOG9</text>
<text x="107" y="57.4">UART1_RTS/GPIOG8</text>
<text x="125" y="59.2">[5]</text>
<text x="125" y="57.4">[5]</text>
<text x="173.9" y="55.5">[5]</text>
<text x="176" y="59.1">[5]</text>
<text x="177.6" y="55.5">CAM_PCLK</text>
<text x="179.8" y="59.1">CAM_D7</text>
<text x="41.1" y="62.6">[5]</text>
<text x="41.1" y="60.8">[5]</text>
<text x="42" y="64.4">[5]</text>
<text x="44.8" y="62.6">SIP0_MISO/GPIOC1</text>
<text x="44.8" y="60.8">SPI0_MOSI/GPIOC0</text>
<text x="45.7" y="64.4">SPI0_CLK/GPIOC2</text>
<text x="108.3" y="62.6">UART2_RX/GPIOA1</text>
<text x="108.8" y="64.4">SPI0_CS/GPIOC3</text>
<text x="124.1" y="64.4">[5]</text>
<text x="125" y="62.6">[5]</text>
<text x="176" y="64.4">[5]</text>
<text x="176" y="62.6">[5]</text>
<text x="176" y="60.8">[5]</text>
<text x="179.8" y="64.4">CAM_D4</text>
<text x="179.8" y="62.6">CAM_D5</text>
<text x="179.8" y="60.8">CAM_D6</text>
<text x="23.5" y="67.9">[5,11]</text>
<text x="27" y="69.7">[5,11]</text>
<text x="29.5" y="67.9">I2C1_SDA/GPIOA19/PCM0_CLK/I2S0_BCK</text>
<text x="30.6" y="71.5">[5,11]</text>
<text x="33.1" y="69.7">GPIOA20/PCM0_DOUT/I2S0_SDOUT</text>
<text x="36.6" y="71.5">GPIOA21/PCM0_DIN/I2S0_SDIN</text>
<text x="107" y="66.2">SPDIF-OUT/GPIOA17</text>
<text x="107.9" y="67.9">I2C1_SCL/GPIOA18/PCM0_SYNC/I2S0_LRCK</text>
<text x="108.3" y="71.5">GPIOA7</text>
<text x="116.1" y="71.5">[5]</text>
<text x="125.2" y="66.2">[5]</text>
<text x="144.7" y="67.9">[5,11]</text>
<text x="176" y="71.5">[5]</text>
<text x="176" y="69.7">[5]</text>
<text x="176" y="67.9">[5]</text>
<text x="176" y="66.2">[5]</text>
<text x="179.8" y="71.5">CAM_D0</text>
<text x="179.8" y="69.7">CAM_D1</text>
<text x="179.8" y="67.9">CAM_D2</text>
<text x="179.8" y="66.2">CAM_D3</text>
<text x="29.3" y="75.1">[5]</text>
<text x="33.1" y="75.1">UART3_CTS / SPI1_MISO / GPIOA16</text>
<text x="50.7" y="73.3">[5]</text>
<text x="50.8" y="76.8">[5]</text>
<text x="54.4" y="73.3">GPIOA8</text>
<text x="54.6" y="76.8">GPIOA9</text>
<text x="108.3" y="75.1">UART3_TX / SPI1_CS / GPIOA13</text>
<text x="108.3" y="76.8">UART3_RTS / SPI1_MOSI / GPIOA15</text>
<text x="135" y="75.1">[5]</text>
<text x="138.1" y="76.8">[5]</text>
<text x="108.3" y="78.6">UART3_RX / SPI1_CLK / GPIOA14</text>
<text x="136.2" y="78.6">[5]</text>
<text x="175.3" y="98.2">[5]</text>
<text x="175.3" y="99.9">[5]</text>
<text x="175.3" y="101.7">[5]</text>
<text x="179" y="98.2">eMMC-D0</text>
<text x="179" y="99.9">eMMC-D2</text>
<text x="179" y="101.7">eMMC-D4</text>
<text x="236.8" y="98.2">eMMC-D1</text>
<text x="236.8" y="99.9">eMMC-D3</text>
<text x="236.8" y="101.7">eMMC-D5</text>
<text x="245.9" y="98.2">[5]</text>
<text x="245.9" y="99.9">[5]</text>
<text x="245.9" y="101.7">[5]</text>
<text x="173.7" y="107.1">[5]</text>
<text x="175.3" y="103.5">[5]</text>
<text x="175.3" y="105.3">[5]</text>
<text x="177.5" y="107.1">eMMC-CMD</text>
<text x="179" y="103.5">eMMC-D6</text>
<text x="179" y="105.3">eMMC-DS</text>
<text x="236.8" y="107.1">eMMC-CLK</text>
<text x="236.8" y="103.5">eMMC-D7</text>
<text x="245.9" y="103.5">[5]</text>
<text x="247" y="107.1">[5]</text>
<text x="45" y="112.4">[5,11]</text>
<text x="51" y="112.4">PCM0_MCLK/GPIOA6</text>
<text x="174.3" y="112.4">[5]</text>
<text x="178" y="112.4">eMMC-RST</text>
<text x="28.8" y="117.7">[5,11]</text>
<text x="30.6" y="119.5">[5,11]</text>
<text x="34.1" y="116">[5,11]</text>
<text x="34.8" y="117.7">I2C1_SCL/GPIOA18/PCM0_SYNC/I2S0_LRCK</text>
<text x="36.6" y="119.5">I2C1_SDA/GPIOA19/PCM0_CLK/I2S0_BCK</text>
<text x="37.7" y="114.2">[5,11]</text>
<text x="40.2" y="116">GPIOA20/PCM0_DOUT/I2S0_SDOUT</text>
<text x="43.7" y="114.2">GPIOA21/PCM0_DIN/I2S0_SDIN</text>
<text x="31.1" y="160.4">[5]</text>
<text x="31.1" y="158.6">[5]</text>
<text x="34.8" y="160.4">UART0_RX</text>
<text x="34.8" y="158.6">UART0_TX</text>
<text x="160.9" y="158.6">[5]</text>
<text x="164.6" y="158.6">GPIOL11/IR-RX</text>
</g>
<g font-size="1.6" fill="#004080">
<text x="233.8" y="32.7">3.3V</text>
<text x="233.8" y="34.5">3.3V</text>
<text x="233.8" y="36.3">SCL</text>
<text x="233.8" y="38.1">SDA</text>
<text x="233.8" y="39.8">GPIO/INT A</text>
<text x="233.8" y="41.6">RESET</text>
<text x="241.7" y="41.6">B</text>
<text x="233.8" y="43.4">GND</text>
<text x="233.8" y="45.2">XCLK</text>
<text x="233.8" y="46.9">GND</text>
<text x="233.8" y="48.7">FIELD</text>
<text x="233.8" y="50.5">VSYNC</text>
<text x="233.8" y="52.3">HREF</text>
<text x="233.8" y="54.1">GND</text>
<text x="233.8" y="55.8">PCLK</text>
<text x="233.8" y="57.6">GND</text>
<text x="233.8" y="59.4">DAT7</text>
<text x="233.8" y="61.2">DAT6</text>
<text x="233.8" y="63">DAT5</text>
<text x="233.8" y="64.7">DAT4</text>
<text x="233.8" y="66.5">DAT3</text>
<text x="233.8" y="68.3">DAT2</text>
<text x="233.8" y="70.1">DAT1</text>
<text x="233.8" y="71.8">DAT0</text>
<text x="233.8" y="73.6">GND</text>
<text x="224.9" y="159">OP</text>
<text x="224.9" y="160.7">GND</text>
<text x="224.9" y="162.5">VCC</text>
</g>
<g font-size="1.6" fill="#000080">
<text x="80" y="40.6">J1</text>
<text x="195.6" y="44.1">R250</text>
<text x="208" y="44.1">22R</text>
<text x="195.6" y="54.8">R247</text>
<text x="208" y="54.8">22R</text>
<text x="232.9" y="76.7">DVP_CAM</text>
<text x="80" y="81.4">HDR-2.54mm-2x20P</text>
<text x="199.1" y="88.6">R60</text>
<text x="199.1" y="92.1">10K</text>
<text x="211.6" y="93.9">eMMC</text>
<text x="88.9" y="107.8">J2</text>
<text x="211.6" y="118.8">CON20A</text>
<text x="88.9" y="127.3">SIP7</text>
<text x="193.8" y="147.2">R65</text>
<text x="193.8" y="149">10K</text>
<text x="85.2" y="150.8">DBG_UART</text>
<text x="224" y="154.3">IR</text>
<text x="53.3" y="157.9">R87</text>
<text x="53.3" y="159.7">R88</text>
<text x="60.5" y="157.9">330R</text>
<text x="60.5" y="159.7">4.7K</text>
<text x="206.3" y="165">C240</text>
<text x="225.8" y="166.8">VS1838B</text>
<text x="206.3" y="170.3">100nF</text>
</g>
<g font-size="1.3">
<text x="30.8" y="1.3">5</text>
<text x="88.8" y="1.3">4</text>
<text x="146.9" y="1.3">3</text>
<text x="205" y="1.3">2</text>
<text x="263.1" y="1.3">1</text>
<text x=".5" y="28.4">D</text>
<text x="292.6" y="28.4">D</text>
<text x=".5" y="79.5">C</text>
<text x="292.6" y="79.5">C</text>
<text x=".5" y="130.6">B</text>
<text x="292.6" y="130.6">B</text>
<text x=".5" y="181.7">A</text>
<text x="292.6" y="181.7">A</text>
<text x="30.8" y="207.4">5</text>
<text x="88.8" y="207.4">4</text>
<text x="146.9" y="207.4">3</text>
<text x="205" y="207.4">2</text>
<text x="263.1" y="207.4">1</text>
</g>
</svg>
